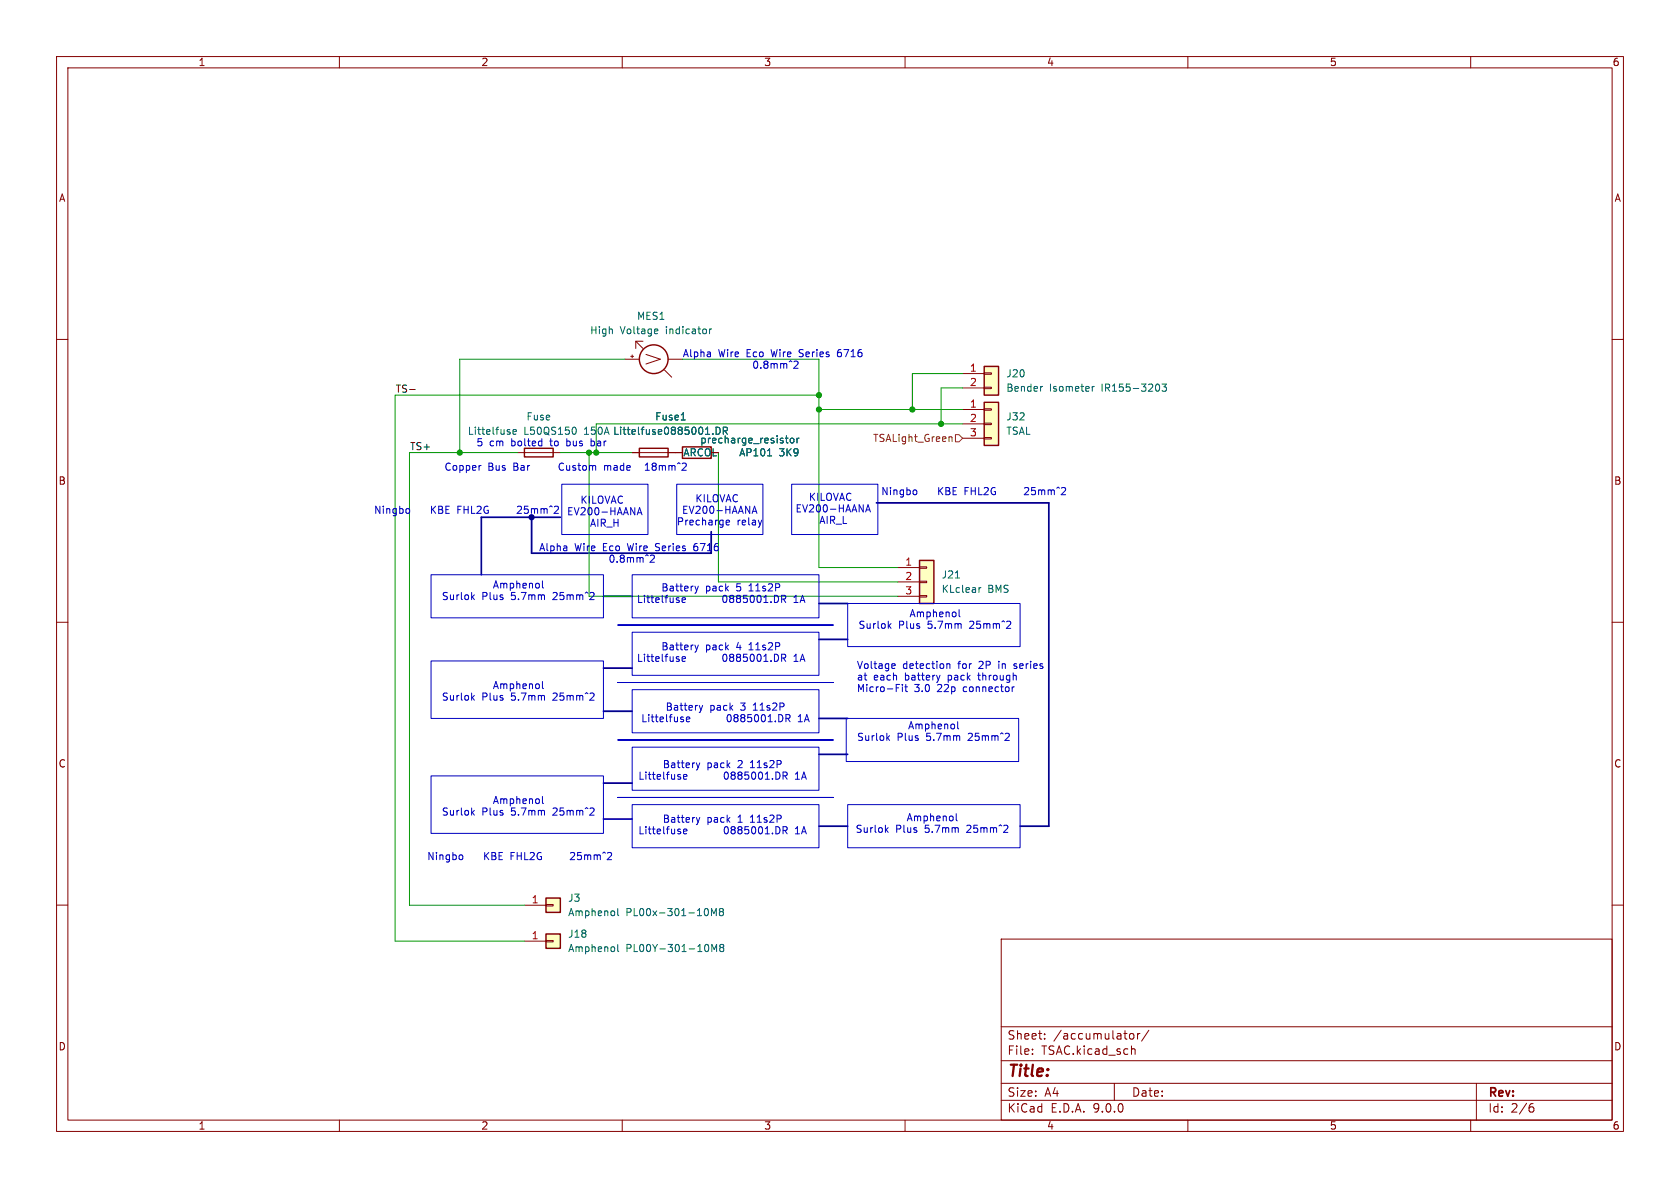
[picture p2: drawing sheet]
<svg xmlns="http://www.w3.org/2000/svg" width="297mm" height="210mm" viewBox="0 0 297 210" stroke-linecap="round" stroke-linejoin="round" font-family="sans-serif">
<g fill="none" stroke="#840000" stroke-width=".18">
<path d="M10 10h277v190h-277zM12 12h273v186h-273zM60 10v2M110 10v2M160 10v2M210 10v2M260 10v2M10 60h2M285 60h2M10 110h2M285 110h2M10 160h2"/>
<path d="M177 166h108v32h-108zM285 160h2M60 198v2M110 198v2M160 198v2M177 194.5h108M177 191.5h108M177 187.5h108M177 181.5h108M182.5 186.3v.1M182.5 185.5v.1M184.7 183.6v.1"/>
<path d="M184.7 182.8v.1M197 191.5v3M199.8 182.8l.4-.1 .3 .3v.4l-.3 .3-.4-.1-.1-.2v-.4zM200.1 185.5h.5l.1 .9M201.1 182.7v1M201.5 182.7l-.3 .1-.1 .2M203.1 182.1l-1.3 2M210 198v2M260 198v2M261 191.5v6.5M270.6 195.7h.4l.2 .3-.1 .5-.5 .1M271 195.1l-.4 .1"/>
</g>
<path d="M174 71.1h2.5v7.6h-2.5z" fill="#ffffc2"/>
<path d="M120.6 79h5.1v2h-5.1zM174 71.1h2.5v7.6h-2.5z" fill="none" stroke="#840000" stroke-width=".25"/>
<path d="M170.2 72.4h3.8M170.2 74.9h3.8M170.2 77.5h3.8M174 72.3h1.3v.2h-1.3zM174 74.8h1.3v.3h-1.3zM174 77.3h1.3v.3h-1.3zM119.4 80h1.2" fill="none" stroke="#840000" stroke-width=".18"/>
<path d="M133.5 79.5l-.2 .2M133.6 79.3v1.3M134.5 79.6v.5l.1 .4 .2 .1 .3-.3v-.7M135.9 79.5l-.2 .2M136.1 79.3v1.3M138.8 77.5h.5M139 78.1l.3 .2M139.8 77.5h.3l.3 .2v.4l-.3 .2-.3-.1-.1-.1zM140.9 77.5v.8M141.3 77.5l-.4 .2M133.3 80.6h.7M135.7 80.6h.7" fill="none" stroke="#006464" stroke-width=".18"/>
<path d="M96.5 158.8h2.6v2.5h-2.6z" fill="#ffffc2"/>
<path d="M96.5 158.8h2.6v2.5h-2.6z" fill="none" stroke="#840000" stroke-width=".25"/>
<path d="M96.5 159.9h1.3v.2h-1.3zM92.7 160h3.8" fill="none" stroke="#840000" stroke-width=".18"/>
<path d="M109.2 160.6v1.1l.2 .2M124.7 160.7l.1-.1a.68 .68 0 0 1 .5 .6 .68 .68 0 0 1-.5 .7l-.1-.1M125.8 161.9v-1.3l.4 .9 .4-.9v1.3M127.4 161.1l-.2-.2 .2-.3h.3l.2 .2-.2 .3M127.4 161.1l-.2 .3v.3l.2 .2 .4-.1 .1-.2v-.2l-.2-.3M127.4 161.1h.3" fill="none" stroke="#006464" stroke-width=".18"/>
<path d="M96.5 165.1h2.6v2.5h-2.6z" fill="#ffffc2"/>
<path d="M96.5 165.1h2.6v2.5h-2.6z" fill="none" stroke="#840000" stroke-width=".25"/>
<path d="M92.7 166.4h3.8M96.5 166.2h1.3v.3h-1.3z" fill="none" stroke="#840000" stroke-width=".18"/>
<path d="M109.2 166.9v1.1l.2 .2M125 166.9a.79 .79 0 0 1 0 1.3M125.8 168.2v-1.3l.5 1 .4-1v1.3M127.5 167.5l-.3-.2 .3-.4h.2l.3 .3-.3 .3M127.5 167.5l-.3 .2 .1 .4 .2 .1h.3l.2-.2v-.3l-.3-.2M127.5 167.5h.2" fill="none" stroke="#006464" stroke-width=".18"/>
<path d="M174 64.8h2.5v5.1h-2.5z" fill="#ffffc2"/>
<g fill="none" stroke="#840000" stroke-width=".25">
<path d="M92.7 79.2h5.1v1.6h-5.1zM113 79.2h5.1v1.6h-5.1zM174 64.8h2.5v5.1h-2.5z"/>
<circle cx="115.6" cy="63.5" r="2.54"/>
</g>
<g fill="none" stroke="#840000" stroke-width=".18">
<path d="M110.5 63.5h2.5M111.5 63h.5M111.8 62.7v.5M112.4 60.3l1.3 1.3M113.7 60.3h-1.3v1.3M117.5 65.4l1.2 1.3M118.1 63.5h2.5M170.2 66h3.8M170.2 68.6h3.8M174 65.9h1.3v.3h-1.3zM174 68.5h1.3v.2h-1.3zM91.4 80h7.7"/>
<path d="M111.8 80h7.6"/>
</g>
<g fill="none" stroke="#006464" stroke-width=".18">
<path d="M116.1 58.2l.2 .3-.6 .1M116.2 58.9l-.1 .1M125.4 58.2v.8M125.8 58.2l-.4 .2M90.7 76.4l.6-.2-.1-.2-.3-.1-.2 .2v.6h.5M101.6 75.5a.79 .79 0 0 1 0 1.3M120.4 74.2h.8M126 76.7h.1M126 76.7h-.1M126 76.7v.1M127.1 76.7a.68 .68 0 0 0 .2-.8 .68 .68 0 0 0-.7-.4v1.3M127.9 76.2l.6-.1 .1-.2-.1-.3-.6-.1v1.3"/>
<path d="M128.2 76.2l.4 .6M184.3 68.3l-.2 .1M193.1 68.3v.9M193.5 68.3l-.4 .3M204.6 67.9a.68 .68 0 0 1 .4 .6 .68 .68 0 0 1-.4 .7M205.4 67.9h.8l-.4 .5 .4 .1v.5l-.2 .2-.6-.2"/>
</g>
<path d="M162.6 99.1h2.5v7.6h-2.5z" fill="#ffffc2"/>
<path d="M162.6 99.1h2.5v7.6h-2.5z" fill="none" stroke="#840000" stroke-width=".25"/>
<path d="M111.8 80h1.2M118.1 80h2.5M158.7 100.3h3.9M158.7 102.9h3.9M158.7 105.4h3.9M162.6 100.2h1.2v.3h-1.2zM162.6 102.7h1.2v.3h-1.2zM162.6 105.3h1.2v.2h-1.2z" fill="none" stroke="#840000" stroke-width=".18"/>
<g fill="none" stroke="#006464" stroke-width=".18">
<path d="M120.4 74.2h.8M126 76.7h.1M126 76.7h-.1M126 76.7v.1M127.1 76.7a.68 .68 0 0 0 .2-.8 .68 .68 0 0 0-.7-.4v1.3M127.9 76.2l.6-.1 .1-.2-.1-.3-.6-.1v1.3M128.2 76.2l.4 .6M133.5 79.5l-.2 .2M133.6 79.3v1.3M134.5 79.6v.5l.1 .4 .2 .1 .3-.3v-.7M135.9 79.5l-.2 .2M136.1 79.3v1.3"/>
<path d="M138.8 77.5h.5M139 78.1l.3 .2M139.8 77.5h.3l.3 .2v.4l-.3 .2-.3-.1-.1-.1zM140.9 77.5v.8M141.3 77.5l-.4 .2M133.3 80.6h.7M135.7 80.6h.7M168.9 102.2h.7M173.1 103.9v.8M173.4 103.9l-.3 .2"/>
</g>
<path d="M167.8 77.3h.5v.7M168.9 76.8h.6l.7 .7-.7 .6h-.6z" fill="none" stroke="#725600" stroke-width=".18"/>
<path d="M72.4 68.9h1" fill="none" stroke="#0f0f0f" stroke-width=".18"/>
<g fill="none" stroke="#000084" stroke-width=".3">
<path d="M94 91.4v6.4h31.7v-3.8M99.1 91.4h-14v10.2M154.9 88.9h30.5v57.2h-5.1M106.7 118.1h5.1M106.7 105.4h5.1M144.8 113h5.1M144.8 106.7h5.1M106.7 125.7h5.1M106.7 138.4h5.1M144.8 127h5.1M144.8 133.4h5.1M106.7 144.8h5.1"/>
<path d="M144.8 146.1h5.1"/>
</g>
<path d="M110.5 63.5h-29.2v16.5M120.6 63.5h24.2v36.8h13.9M144.8 72.4h25.4M144.8 69.9h-75v96.5h22.9M170.2 68.6h-3.8v6.3M170.2 74.9h-64.8v5.1M170.2 66h-8.9v6.4M91.4 80h-19v80h20.3M99.1 80h12.7M104.1 80v25.4h54.6M127 80v22.9h31.7" fill="none" stroke="#009600" stroke-width=".18"/>
<g fill="none" stroke="#0000c2" stroke-width=".18">
<path d="M104.5 77.5v1.3M104.5 78.8h.1M104.6 78h-.1M140.5 63.8l.5 .1 .1 .3-.8 .9h.8M148.2 62.3l-.2 .2M148.2 61.9a.99 .99 0 0 0 0 1.1M76.3 89.5v1.3M76.5 90l.5 .8M77 89.5l-.7 .7M77.6 89.5h.4l.2 .2-.2 .4 .2 .1 .1 .3-.3 .3h-.4zM77.6 90.1h.4M78.8 90.1h.5"/>
<path d="M79.4 89.5h-.6v1.3h.6M85 82.3h-.2M94.1 89.9l.4 .2M94.5 90.1l.2-.2 .3 .1v.8M94.5 90.1v.7M95.6 90l.4-.1 .2 .2M95.6 89.9v.9M96.2 90.1l.2-.2 .3 .1v.8M96.2 90.1v.7M97.2 89.6l.2-.2 .2 .2M98 89.6l.5-.1 .2 .3-.8 1h.8M99.3 85.6h15.3v8.9h-15.3z"/>
<path d="M100.7 82.3v.8M100.7 83v.1M101.7 82.3h-.3l-.1 .2v.1l.4 .2v.3h-.4M102.2 82.3h.4M102.3 81.9v1.1l.3 .1M103.4 82.3h-.3l-.1 .2 .1 .5 .3 .1M112.6 91l.5-1.3 .4 1.3M112.8 90.6h.6M115.1 98.1l.5 .1 .1 .3-.8 .9h.8M116 82v.3M116 82.5v.5M116.6 82.4l.3-.1 .2 .2"/>
<path d="M116.6 82.3v.8M117.1 82.5l.2-.2h.3v.8M117.1 82.5v.6M118.2 82.4l.4-.1 .2 .2M118.2 82.3v.8M118.8 82.5l.2-.2h.3v.8M118.8 82.5v.6M119.6 85.6h15.3v8.9h-15.3zM119.8 82l.2-.2 .2 .2M120.6 82l.5-.1 .2 .3-.8 .9h.8M122.8 96.6l-.2 .2M122.8 96.2a.99 .99 0 0 0 0 1.1"/>
<path d="M128.4 92.4l.6-.1-.1-.3h-.3l-.2 .1v.6h.5M133 90.8l.4-1.3 .4 1.3M133.1 90.4h.6M140 85.6h15.2v8.9h-15.2zM153 90.5l.5-1.3 .4 1.3M153.2 90.1h.6M166 86.2v1.3M166.1 86.7l.6 .8M166.7 86.2l-.7 .7M167.2 86.2h.4l.3 .2-.3 .4 .3 .1v.3l-.2 .3h-.5zM167.2 86.8h.4M168.5 86.8h.4"/>
<path d="M169.1 86.2h-.6v1.3h.6M183.8 86.6l.4 .2M184.2 86.8l.1-.2 .3 .1 .1 .8M184.2 86.8v.7M185.3 86.7l.4-.1 .1 .2M185.3 86.6v.9M185.8 86.8l.2-.2 .3 .1 .1 .8M185.8 86.8v.7M186.8 86.3l.3-.2 .2 .2M187.7 86.3l.4-.1 .3 .3-.8 1h.8M76.2 116.8h30.5v10.2h-30.5zM76.2 101.6h30.5v7.6h-30.5z"/>
<path d="M83.5 105.5l.4 .5M83.9 105.2l-.5 .4M95.9 102.7v1.1l.2 .2M109.2 110.5h38.1zM111.8 101.6h33v7.6h-33zM111.8 111.8h33v7.6h-33zM122.9 114l.3 .9M122.9 103.6l.3 .9M123.2 114.9l-.2 .3M123.2 104.5l-.2 .3M123.5 114l-.3 .9M123.5 103.6l-.3 .9"/>
<path d="M130.4 116.2h.3M130.4 105.8h.3M130.7 105.8l.2 .2v.3l-.1 .1-.4 .1M130.7 116.2l.2 .2v.3l-.1 .2h-.4M130.9 115.8v.2l-.2 .2M130.9 105.4v.1l-.2 .3M132.1 115.7h-.6l-.1 .6 .2-.2 .4 .1 .1 .2v.4l-.2 .1-.5-.1M132.1 105.2h-.6l-.1 .6 .2-.1 .4 .1 .1 .2v.4l-.2 .1-.5-.1M132.7 115.8a.69 .69 0 0 0 .3 1.1l.2-.1 .1-.4-.1-.6M132.7 105.4a.69 .69 0 0 0 .3 1.1l.2-.1 .1-.4-.1-.6M133.9 115.8a.69 .69 0 0 0 .4 1.1l.1-.1 .2-.4-.2-.6M133.9 105.4a.69 .69 0 0 0 .4 1.1l.1-.1 .2-.4-.2-.6"/>
<path d="M135 116.9h.8M135 105.6l.4-.4v1.3M135 116l.4-.3v1.2M135 106.5h.8M136.3 116.8v.1M136.3 106.4v.1M136.9 115.7v1.2a.67 .67 0 0 0 .7-.4 .67 .67 0 0 0-.2-.8M136.9 105.2v1.3a.67 .67 0 0 0 .7-.4 .67 .67 0 0 0-.2-.8M138.2 116.3h.6l.1-.2-.1-.3-.6-.1v1.2M138.2 105.9l.6-.1 .1-.1-.1-.3-.6-.2v1.3M138.5 116.3l.4 .6M138.5 105.9l.4 .6"/>
<path d="M149.9 106.7h30.4v7.6h-30.4zM157.2 110.6l.3 .5M157.5 110.2l-.5 .5M157.8 117.3l.4 .1 .1 .2-.6 .1M158.2 118.1l-.4 .1M166.2 119.4l-.3 .8M167.4 117.4l.2-.1 .3 .1v.8M167.4 117.3v.9M169.6 107.8v1.1l.1 .1M179.2 118.1l.2 .1M179.4 117.3l-.2 .2 .2 .2M76.2 137.2h30.5v10.1h-30.5z"/>
<path d="M83.5 123.3l.4 .5M83.9 122.9l-.5 .5M95.9 120.5v1.1l.2 .1M109.2 120.7h38.1zM109.2 130.8h38.1zM111.8 132.1h33v7.6h-33zM111.8 121.9h33v7.6h-33zM123.1 134.9l.3 .8M123.4 135.7l-.2 .4M123.6 124.7l.3 .8M123.7 134.9l-.3 .8M123.9 125.5l-.2 .4"/>
<path d="M124.2 124.7l-.3 .8M130.7 137h.2M130.9 137l.3 .3v.2l-.1 .2h-.4M131.1 136.6l.1 .2-.3 .2M131.2 126.9h.2M131.4 126.9l.3 .2v.2l-.1 .2-.4 .1M131.6 126.4l.1 .2-.3 .3M132.3 136.5h-.6v.6l.1-.1h.5l.1 .2-.1 .4-.2 .1-.4-.1M132.8 126.3h-.6v.6l.2-.1 .4 .1 .1 .1-.1 .5-.1 .1-.5-.1M133 136.6a.69 .69 0 0 0 .3 1.1l.2-.1 .1-.3-.1-.7M133.5 126.4a.69 .69 0 0 0 .3 1.2l.2-.1 .1-.4-.1-.7M134.2 136.6a.69 .69 0 0 0 .3 1.1l.2-.1 .1-.3-.1-.7"/>
<path d="M134.7 126.4a.69 .69 0 0 0 .3 1.2l.2-.1 .1-.4-.1-.7M135.3 136.8l.4-.3v1.2M135.3 137.7h.7M135.8 127.6h.7M135.8 126.7l.4-.4v1.3M136.6 137.6v.1M137.1 127.5v.1M137.2 136.5v1.2a.67 .67 0 0 0 .7-.4 .67 .67 0 0 0-.3-.8M137.7 126.3v1.3a.67 .67 0 0 0 .7-.4 .67 .67 0 0 0-.2-.8M138.4 137.1h.6l.2-.2-.1-.3-.7-.1v1.2M138.7 137.1l.5 .6M138.9 127l.6-.1 .2-.2-.1-.3-.7-.1v1.3"/>
<path d="M139.2 127l.5 .6M149.6 127h30.5v7.6h-30.5zM156.9 130.4l.4 .5M157.3 130l-.5 .5M158.4 121.6h.5M158.4 121h.6M159.5 121v.1M159.5 121.4v.9M160.1 121v1.1l.3 .2M169.3 127.6v1.1l.2 .1M179.1 121.5l-.2 .2M83.5 143.6l.4 .5"/>
<path d="M83.9 143.3l-.5 .4M85.7 150.7v1.3M85.9 151.2l.5 .8M86.4 150.7l-.7 .7M87 150.7h.4l.2 .2-.2 .4 .2 .1 .1 .3-.3 .3h-.4zM87 151.3h.4M88.2 151.3h.5M88.8 150.7h-.6v1.3h.6M95.9 140.8v1.1l.2 .2M103.5 151.1l.4 .2M103.9 151.3l.2-.2 .3 .1v.8M103.9 151.3v.7"/>
<path d="M105 151.2l.4-.1 .2 .2M105 151.1v.9M105.6 151.3l.2-.2 .3 .1v.8M105.6 151.3v.7M106.6 150.8l.2-.2 .2 .2M107.4 150.8l.5-.1 .2 .4-.8 .9h.8M109.2 141h38.1zM111.8 142.2h33v7.7h-33zM123.1 144.5l.3 .9M123.4 145.4l-.2 .3M123.7 144.5l-.3 .9M130.7 146.7h.2"/>
<path d="M130.9 146.7l.3 .2v.3l-.1 .1-.4 .1M131.1 146.3l.1 .1-.3 .3M132.3 146.1h-.6v.6l.1-.1 .5 .1 .1 .2-.1 .4-.2 .1-.4-.1M133 146.3a.69 .69 0 0 0 .3 1.1l.2-.1 .1-.4-.1-.6M134.2 146.3a.69 .69 0 0 0 .3 1.1l.2-.1 .1-.4-.1-.6M135.3 147.4h.7M135.3 146.5l.4-.4v1.3M136.6 147.3v.1M137.2 146.1v1.3a.67 .67 0 0 0 .7-.4 .67 .67 0 0 0-.3-.8M138.4 146.8l.6-.1 .2-.1-.1-.3-.7-.2v1.3M138.7 146.8l.5 .6M149.9 142.2h30.4v7.7h-30.4z"/>
<path d="M156.7 146.7l.3 .4M157 146.3l-.5 .5M169 143.8v1.1l.2 .2"/>
</g>
<g fill="#009600" stroke="#009600" stroke-width=".18">
<circle cx="104.1" cy="80" r=".46"/>
<circle cx="105.4" cy="80" r=".46"/>
<circle cx="81.3" cy="80" r=".46"/>
<circle cx="144.8" cy="72.4" r=".46"/>
<circle cx="144.8" cy="69.9" r=".46"/>
<circle cx="166.4" cy="74.9" r=".46"/>
<circle cx="161.3" cy="72.4" r=".46"/>
</g>
<circle cx="94" cy="91.4" r=".46" fill="#000084" stroke="#000084" stroke-width=".18"/>
<text font-size="3.5" fill="#840000" x="117.1" y="64.6" transform="rotate(-90 117.1 64.6)">V</text>
<text font-size="2.8" fill="#840000" x="178" y="190.9">Title:</text>
<g font-size="2.1" fill="#840000">
<text x="178" y="184">Sheet:</text>
<text x="186.2" y="184">/accumulator/</text>
<text x="178" y="186.7">File:</text>
<text x="184.1" y="186.7">TSAC.kicad_sch</text>
<text x="178" y="196.9">KiCad</text>
<text x="178" y="194.1">Size:</text>
<text x="184.7" y="194.1">A4</text>
<text x="185.7" y="196.9">E.D.A.</text>
<text x="193.3" y="196.9">9.0.0</text>
<text x="200" y="194.1">Date:</text>
<text x="263" y="194.3">Rev:</text>
<text x="263" y="196.9">Id:</text>
<text x="267.1" y="196.9">2/6</text>
</g>
<g font-size="1.8" fill="#840000">
<text x="35" y="11.9">1</text>
<text x="85" y="11.9">2</text>
<text x="135" y="11.9">3</text>
<text x="185" y="11.9">4</text>
<text x="235" y="11.9">5</text>
<text x="285" y="11.9">6</text>
<text x="10.3" y="35.9">A</text>
<text x="285.3" y="35.9">A</text>
<text x="120.7" y="80.9">ARCOL AP101</text>
<text x="10.3" y="85.9">B</text>
<text x="285.3" y="85.9">B</text>
<text x="10.3" y="135.9">C</text>
<text x="285.3" y="135.9">C</text>
<text x="10.3" y="185.9">D</text>
<text x="285.3" y="185.9">D</text>
<text x="35" y="199.9">1</text>
<text x="85" y="199.9">2</text>
<text x="135" y="199.9">3</text>
<text x="185" y="199.9">4</text>
<text x="235" y="199.9">5</text>
<text x="285" y="199.9">6</text>
</g>
<g font-size="1.8" fill="#006464">
<text x="104.2" y="59.3">High</text>
<text x="109.6" y="59.3">Voltage</text>
<text x="112.5" y="56.7">MES1</text>
<text x="117.8" y="59.3">indicator</text>
<text x="177.8" y="66.9">J20</text>
<text x="177.8" y="69.4">Bender</text>
<text x="185.5" y="69.4">Isometer</text>
<text x="194.8" y="69.4">IR155-3203</text>
<text x="82.6" y="77.1">Littelfuse</text>
<text x="92.6" y="77.1">L50QS150</text>
<text x="93" y="74.5">Fuse</text>
<text x="103.4" y="77.1">150A Littelfuse0885001.DR</text>
<text x="108.3" y="77.1">Littelfuse0885001.DR</text>
<text x="115.7" y="74.5">Fuse1</text>
<text x="177.8" y="74.5">J32</text>
<text x="177.8" y="77.1">TSAL</text>
<text x="123.7" y="78.6">precharge_resistor</text>
<text x="137.7" y="80.9">3K9</text>
<text x="166.4" y="102.5">J21</text>
<text x="166.4" y="105">KLclear</text>
<text x="174.6" y="105">BMS</text>
<text x="100.3" y="159.6">J3</text>
<text x="100.3" y="162.2">Amphenol</text>
<text x="100.3" y="166">J18</text>
<text x="110.6" y="162.2">PL00x-301-10M8</text>
<text x="100.3" y="168.5">Amphenol</text>
<text x="110.6" y="168.5">PL00Y-301-10M8</text>
</g>
<g font-size="1.8" fill="#0000c2">
<text x="120.6" y="63.3">Alpha</text>
<text x="127" y="63.3">Wire</text>
<text x="132.1" y="63.3">Eco</text>
<text x="132.9" y="65.4">0.8mm^2</text>
<text x="136.6" y="63.3">Wire</text>
<text x="141.7" y="63.3">Series</text>
<text x="148.7" y="63.3">6716</text>
<text x="78.5" y="83.4">Copper</text>
<text x="84.1" y="79.1">5</text>
<text x="86.2" y="83.4">Bus</text>
<text x="86.5" y="79.1">cm</text>
<text x="90.5" y="79.1">bolted</text>
<text x="90.9" y="83.4">Bar Custom</text>
<text x="97.6" y="79.1">to</text>
<text x="100.6" y="79.1">bus</text>
<text x="103.8" y="83.4">made 18mm^2</text>
<text x="105.1" y="79.1">bar</text>
<text x="102.5" y="89.2">KILOVAC</text>
<text x="122.8" y="89">KILOVAC</text>
<text x="142.9" y="88.7">KILOVAC</text>
<text x="155.7" y="87.7">Ningbo KBE</text>
<text x="170.4" y="87.7">FHL2G 25mm^2</text>
<text x="66" y="91">Ningbo KBE</text>
<text x="80.7" y="91">FHL2G 25mm^2</text>
<text x="100.1" y="91.3">EV200-HAANA</text>
<text x="104.2" y="93.3">AIR_H</text>
<text x="119.6" y="93.1">Precharge</text>
<text x="120.5" y="91">EV200-HAANA</text>
<text x="130.3" y="93.1">relay</text>
<text x="140.5" y="90.8">EV200-HAANA</text>
<text x="144.7" y="92.8">AIR_L</text>
<text x="95.2" y="97.6">Alpha</text>
<text x="101.6" y="97.6">Wire</text>
<text x="106.7" y="97.6">Eco</text>
<text x="107.5" y="99.7">0.8mm^2</text>
<text x="111.2" y="97.6">Wire</text>
<text x="116.3" y="97.6">Series</text>
<text x="123.3" y="97.6">6716</text>
<text x="78" y="106.3">Surlok</text>
<text x="85.2" y="106.3">Plus</text>
<text x="87" y="104.2">Amphenol</text>
<text x="90.5" y="106.3">5.7mm</text>
<text x="98" y="106.3">25mm^2</text>
<text x="112.5" y="106.8">Littelfuse 0885001.DR</text>
<text x="116.8" y="104.7">Battery</text>
<text x="124.7" y="104.7">pack</text>
<text x="130.3" y="104.7">5</text>
<text x="132.7" y="104.7">11s2P</text>
<text x="140.2" y="106.8">1A</text>
<text x="151.7" y="111.4">Surlok</text>
<text x="158.8" y="111.4">Plus</text>
<text x="160.7" y="109.3">Amphenol</text>
<text x="164.1" y="111.4">5.7mm</text>
<text x="171.7" y="111.4">25mm^2</text>
<text x="112.5" y="117.2">Littelfuse 0885001.DR</text>
<text x="116.8" y="115.2">Battery</text>
<text x="124.7" y="115.2">pack</text>
<text x="130.3" y="115.2">4</text>
<text x="132.7" y="115.2">11s2P</text>
<text x="140.2" y="117.2">1A</text>
<text x="151.4" y="118.5">Voltage</text>
<text x="159.6" y="118.5">detection</text>
<text x="169.5" y="118.5">for</text>
<text x="173.3" y="118.5">2P</text>
<text x="177" y="118.5">in</text>
<text x="179.9" y="118.5">series</text>
<text x="78" y="124.1">Surlok</text>
<text x="85.2" y="124.1">Plus</text>
<text x="87" y="122">Amphenol</text>
<text x="90.5" y="124.1">5.7mm</text>
<text x="98" y="124.1">25mm^2</text>
<text x="117.6" y="125.8">Battery</text>
<text x="125.5" y="125.8">pack</text>
<text x="131.1" y="125.8">3</text>
<text x="133.4" y="125.8">11s2P</text>
<text x="151.4" y="120.5">at</text>
<text x="151.4" y="122.5">Micro-Fit</text>
<text x="154.4" y="120.5">each</text>
<text x="160.1" y="120.5">battery</text>
<text x="161.6" y="122.5">3.0</text>
<text x="165.8" y="122.5">22p</text>
<text x="167.8" y="120.5">pack</text>
<text x="170.6" y="122.5">connector</text>
<text x="173.4" y="120.5">through</text>
<text x="113.3" y="127.9">Littelfuse 0885001.DR</text>
<text x="141" y="127.9">1A</text>
<text x="151.4" y="131.2">Surlok</text>
<text x="158.6" y="131.2">Plus</text>
<text x="160.4" y="129.1">Amphenol</text>
<text x="163.9" y="131.2">5.7mm</text>
<text x="171.4" y="131.2">25mm^2</text>
<text x="117.1" y="136">Battery</text>
<text x="125" y="136">pack</text>
<text x="130.5" y="136">2</text>
<text x="132.9" y="136">11s2P</text>
<text x="87" y="142.3">Amphenol</text>
<text x="112.8" y="138">Littelfuse 0885001.DR</text>
<text x="140.5" y="138">1A</text>
<text x="78" y="144.4">Surlok</text>
<text x="85.2" y="144.4">Plus</text>
<text x="90.5" y="144.4">5.7mm</text>
<text x="98" y="144.4">25mm^2</text>
<text x="112.8" y="147.7">Littelfuse 0885001.DR</text>
<text x="117.1" y="145.6">Battery</text>
<text x="125" y="145.6">pack</text>
<text x="130.5" y="145.6">1</text>
<text x="132.9" y="145.6">11s2P</text>
<text x="140.5" y="147.7">1A</text>
<text x="151.2" y="147.4">Surlok</text>
<text x="158.3" y="147.4">Plus</text>
<text x="160.2" y="145.4">Amphenol</text>
<text x="163.6" y="147.4">5.7mm</text>
<text x="171.2" y="147.4">25mm^2</text>
<text x="75.4" y="152.3">Ningbo KBE</text>
<text x="90.1" y="152.3">FHL2G 25mm^2</text>
</g>
<g font-size="1.8" fill="#a90000">
<text x="171.4" y="65.8">1</text>
<text x="171.4" y="68.3">2</text>
<text x="171.4" y="72.1">1</text>
<text x="171.4" y="74.7">2</text>
<text x="171.4" y="77.2">3</text>
<text x="159.9" y="100.1">1</text>
<text x="159.9" y="102.6">2</text>
<text x="159.9" y="105.2">3</text>
<text x="93.9" y="159.8">1</text>
<text x="93.9" y="166.1">1</text>
</g>
<g font-size="1.8" fill="#0f0f0f">
<text x="69.8" y="69.5">TS-</text>
<text x="72.4" y="79.7">TS+</text>
</g>
<text font-size="1.8" fill="#725600" x="154.2" y="78.3">TSALight_Green</text>
</svg>
